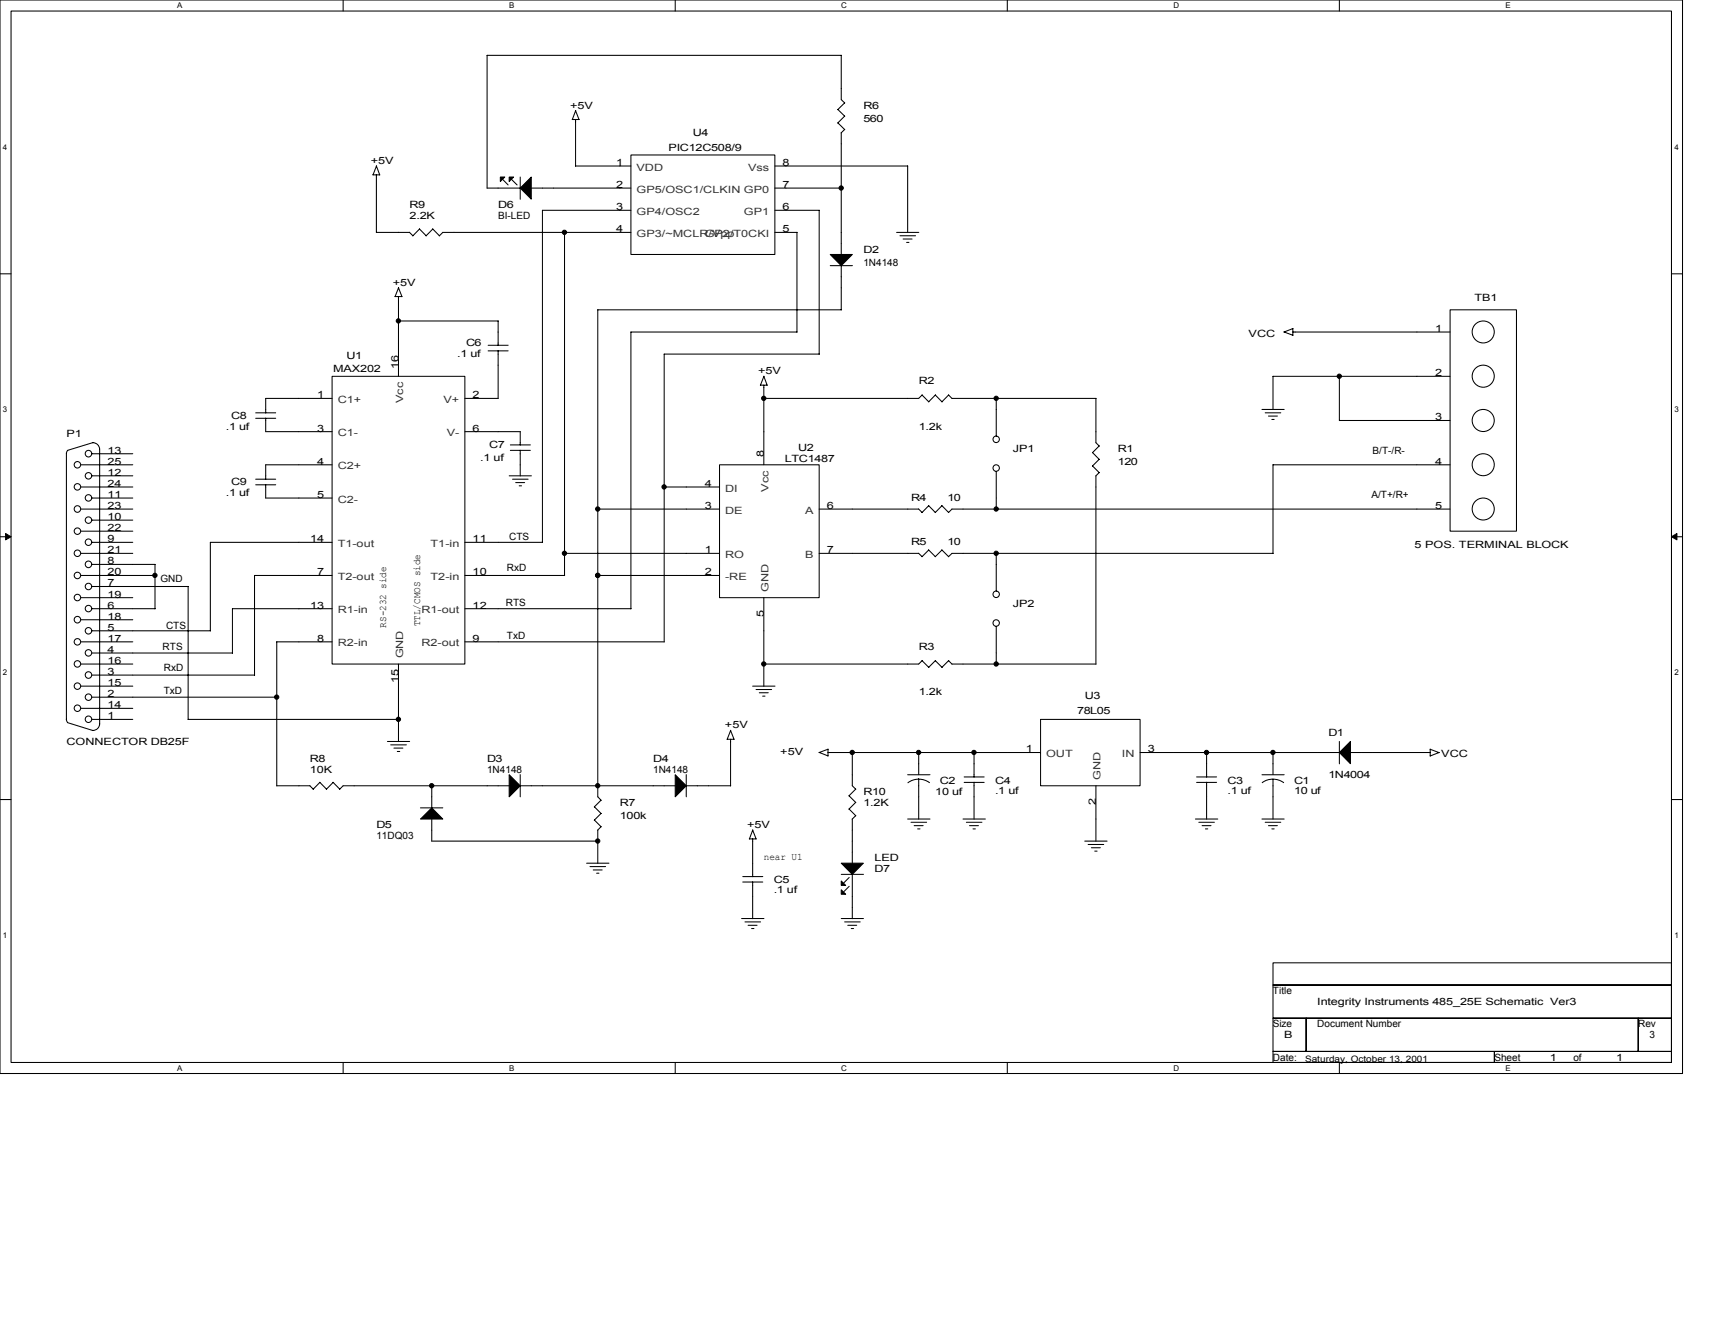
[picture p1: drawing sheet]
<svg xmlns="http://www.w3.org/2000/svg" width="279mm" height="216mm" viewBox="0 0 279 216" stroke-linecap="round" stroke-linejoin="round" font-family="sans-serif">
<path d="M0 0h274.1v174.9h-274.1zM1.8 1.8h270.5v171.3h-270.5z" fill="none" stroke="#000" stroke-width=".17"/>
<g fill="#fff">
<path d="M28.9 .2h.8v1.4h-.8z"/>
<path d="M28.9 173.3h.8v1.5h-.8z"/>
</g>
<path d="M55.9 0v1.8M55.9 173.1v1.8" fill="none" stroke="#000" stroke-width=".17"/>
<g fill="#fff">
<path d="M83 .2h.8v1.4h-.8z"/>
<path d="M83 173.3h.8v1.5h-.8z"/>
</g>
<path d="M110 0v1.8M110 173.1v1.8" fill="none" stroke="#000" stroke-width=".17"/>
<g fill="#fff">
<path d="M137.1 .2h.9v1.4h-.9z"/>
<path d="M137.1 173.3h.9v1.5h-.9z"/>
</g>
<path d="M164.1 0v1.8M164.1 173.1v1.8" fill="none" stroke="#000" stroke-width=".17"/>
<g fill="#fff">
<path d="M191.2 .2h.9v1.4h-.9z"/>
<path d="M191.2 173.3h.9v1.5h-.9z"/>
</g>
<path d="M218.2 0v1.8M218.2 173.1v1.8" fill="none" stroke="#000" stroke-width=".17"/>
<g fill="#fff">
<path d="M245.3 .2h.8v1.4h-.8z"/>
<path d="M245.3 173.3h.8v1.5h-.8z"/>
<path d="M.5 23.2h.7v1.4h-.7z"/>
<path d="M272.8 23.2h.7v1.4h-.7z"/>
<path d="M.5 66h.7v1.5h-.7z"/>
<path d="M272.8 66h.7v1.5h-.7z"/>
</g>
<path d="M0 44.6h1.8M272.3 44.6h1.8" fill="none" stroke="#000" stroke-width=".17"/>
<g fill="#fff">
<path d="M.5 108.9h.7v1.4h-.7z"/>
<path d="M272.8 108.9h.7v1.4h-.7z"/>
</g>
<path d="M0 87.5h1.8M272.3 87.5h1.8" fill="none" stroke="#000" stroke-width=".17"/>
<path d="M.9 86.9l.9 .6-.9 .5zM272.3 87.5l.9-.6v1.1z" fill="#000" stroke="#000" stroke-width=".16"/>
<g fill="#fff">
<path d="M.5 151.7h.7v1.4h-.7z"/>
<path d="M272.8 151.7h.7v1.4h-.7z"/>
</g>
<g fill="none" stroke="#000" stroke-width=".17">
<path d="M93.8 18l.5 1.5M93.8 19.5v7.6M93.8 18l-.6 1.5h1.1M136.5 17.8l1.1 1.1-1.1 1.1M137.1 9v7.2l.5 .6-1.1 1.1M137.1 9h-57.7v21.6h5.4M61.3 28.5v9.4h5.4M61.3 27.1l.6 1.4h-1.2zM66.7 37.8l.6 .6M69.4 38.4l-1.1-1.1-1.1 1.1M71.6 38.4l-1.1-1.1-1.1 1.1M81.9 29.2l.9 .9"/>
<path d="M83.3 29.2l.9 .9M84.8 28.9v3.6M86.5 30.6h16.3M92 37.9v55.9M93.8 27.1h9M102.8 25.3h23.4v16.2h-23.4zM102.8 37.9h-30.7l-.5 .5M102.8 34.3h-14.4v54.1h-12.7M126.2 37.9h3.7l-.1 16.2M126.2 30.6h10.9M126.2 34.3h7.3v23.4h-25.3v46.9h-32.5M126.2 27.1h21.7v10.8"/>
<path d="M136.5 20l1.1 1.1M137.1 21.6v19.9M137.6 21.1l-.6 .6M146.1 37.9h3.6M146.6 38.4h2.6M147.1 38.9h1.5M147.7 39.5h.4M64.9 48.3v13M64.9 52.3h16.3v4M65.5 48.3h-1.1l.5-1.4 .6 1.4M79.5 57.2h3.3M79.5 56.3h3.3"/>
<path d="M81.2 57.1v7.8h-5.5M129.9 54.1h-27.1v45.1M135.3 43.3h3.6M137.1 43.3v7.2M137.1 50.5h-39.7v79.3l.5 .6M210.6 53.6v1.1M210.6 54.1h25.6M210.7 53.5l-1.5 .6 1.4 .5M236.2 50.5h10.9v36.1h-10.9zM11 73.4l-.2 .5v43.3l.2 .5M13.2 79.4h8.4M13.2 75.7h8.4"/>
<path d="M14.9 77.5h6.7M14.9 73.9h6.7M15.1 72.1a1.1 1.1 0 0 1 1.1 1.1M15.2 72.1l-4.2 1.3M16.2 73.2v44.8M41.7 67.3h3.2M41.7 78.1h3.2M41.7 68.2h3.2M41.7 79h3.2M43.3 68.1v2.2h10.8M43.3 79v2.2h10.8M54.1 61.3h21.6v46.9h-21.6z"/>
<path d="M54.1 64.9h-10.8v2.4M54.1 75.7h-10.8v2.4M75.7 70.3h9.1v2.2M83 77.5h3.6M83.1 73.4h3.3M83.1 72.5h3.3M83.5 78.1h2.5M84 78.6h1.5M84.6 79.2h.4M84.8 73.4v4.2M108.2 79.4h9M117.2 75.7h16.3v21.7h-16.3z"/>
<path d="M123.9 62.8h1.1M124.4 61.3l.6 1.5M124.4 62.8v12.9M124.5 61.3l-.6 1.5M150.2 64.4l1.1 1.1M150.2 64.3l-.5 .6h-25.3M152.4 64.4l1.1 1.1M152.4 64.3l-1.1 1.2M154.5 64.4l.6 .5h23.4v7.2l.6 .6M154.6 64.3l-1.1 1.2M162.3 64.9v6.2M162.3 76.8v6.2"/>
<path d="M178 75.9l1.1 1.1-.6 .6M178.5 77.5v30.7h-23.4l-.6-.5M179.1 72.7l-1.1 1.1 1.1 1.1-1.1 1M205.6 66.7h3.6M206.1 67.3h2.6M206.7 67.8h1.4M207.2 68.3h.4M218.2 61.3v7.2M218.2 68.5h18M236.2 61.3h-28.8v5.4M236.2 75.7h-28.8v14.5M13.2 83h8.4"/>
<path d="M13.2 90.2h8.4M13.2 93.8h12.1M13.2 86.6h8.4M13.2 97.4h8.4M14.9 88.4h6.7M14.9 99.2h10.4M14.9 81.2h6.7M14.9 84.8h6.7M14.9 92h10.4M14.9 95.6h15.8l-.1 21.6M25.3 92v7.2M54.1 93.8h-12.6v16.2"/>
<path d="M54.1 88.4h-19.8v14.4M54.1 99.2h-16.2v7.2h-23M75.7 93.8h16.3M75.7 99.2h27.1M92 90.2h25.2M97.4 83h19.8M97.4 93.8h19.8M124.4 97.4v14.4M133.5 83h16.2M133.5 90.2h16.2M149.6 82.9l.6 .6M151.3 82.4l1.1 1.1"/>
<path d="M151.3 89.6l1.1 1.1 1.1-1.1M151.3 82.4l-1.1 1.1M151.3 89.6l-1.1 1.1-.6-.6M153.4 82.4l1.1 1.1M153.4 89.6l1.1 1.1 .6-.5h52.3M153.5 82.4l-1.1 1.1M162.3 90.2v6.1M236.2 83h-81.1l-.6 .5M11 117.8l4.2 1.2M13.2 111.8h8.4M13.2 108.2h8.4M13.2 104.6h8.4"/>
<path d="M13.2 101h8.4M13.2 115.4h8.4M14.9 102.8h19.4M14.9 110h26.6M14.9 113.6h30.2M14.9 117.2h6.7M16.2 117.9a1.09 1.09 0 0 1-1.1 1.1M30.6 117.2h34.3M54.1 104.6h-9v23.4h5.4M64.9 108.2v12.6M119 119l.6 1.5h-1.2M119 119l-.5 1.5"/>
<path d="M122.6 111.8h3.7M123.2 112.4h2.5M123.7 112.9h1.5M124.2 113.4h.4M150.2 107.6l-.5 .6h-25.3M152.4 107.6l-1.1 1.2-1.1-1.1M154.6 107.6l-1.1 1.2-1.1-1.1M162.3 102.1v6.1M169.5 117.2h16.2v10.8h-16.2zM0 130.3h1.8M50.5 128l.5 .6M53.2 128.6l-1.1-1.1-1.1 1.1"/>
<path d="M54.3 127.5l1.1 1.1M54.3 127.5l-1.1 1.1M63.1 120.8h3.6M63.6 121.4h2.6M64.2 121.9h1.4M64.7 122.4h.4M68.5 131.6h3.6M70.3 133.4v3.7h27.1M70.3 128v3.6M83 128h-27.1l-.6 .6M84.8 126.2v3.6M84.8 128h25.2"/>
<path d="M96.8 131.5l1.1 1.1M96.8 133.6l1.1 1.1M97.9 130.4l-1.1 1.1M97.9 132.5l-1.1 1.1M97.9 134.7l-.5 .6v5.4M111.8 128h7.2M111.8 126.2v3.6M119 120.5v7.6M122.1 136.7h1.1M122.6 135.3l.6 1.4M122.6 136.7v6.2M122.6 135.2l-.5 1.5"/>
<path d="M133.4 122.6l1.5 .6M134.9 122.1v1.1M134.9 122.6h34.6M134.9 122.1l-1.4 .5M138.9 122.6v5.4l.5 .6M139.4 128.6l-1.1 1.1 1.1 1.1M139.4 130.7l-1.1 1.1 1.1 1.1M139.4 132.9l-.6 .6 .1 7.2M147.9 133.5h3.6M147.9 126.2h3.6M148.4 134h2.6M148.9 134.5h1.5"/>
<path d="M149.5 135.1h.4M149.7 122.6v3.6M149.7 127v6.5M151.4 127.5l-1-.5h-.8l-1 .2-.7 .4M156.9 133.5h3.6M157.1 127.5h3.2M157.1 126.6h3.2M157.4 134h2.6M157.9 134.5h1.5M158.5 135.1h.4M158.7 122.6v4M158.7 127.5v6"/>
<path d="M176.7 137.1h3.7M177.3 137.6h2.5M177.8 138.1h1.5M178.4 138.7h.3M178.5 128v9.1M185.7 122.6h32.5M194.8 133.5h3.6M194.9 127.5h3.3M194.9 126.6h3.3M195.3 134h2.5M195.8 134.5h1.5M196.4 135.1h.4"/>
<path d="M196.6 122.6v4M196.6 127.5v6M205.6 133.5h3.6M205.6 126.2h3.6M205.6 127.5a2.95 2.95 0 0 1 3.5 0M206.1 134h2.6M206.7 134.5h1.4M207.2 135.1h.4M207.4 122.6v3.6M207.4 127v6.5M218.2 120.8v3.7M220 122.6h13"/>
<path d="M233 122.1v1.1M233 122.1l1.5 .5M234.4 122.6l-1.4 .6M272.3 130.3h1.8M95.6 140.7h3.6M96.1 141.2h2.6M96.6 141.8h1.5M97.2 142.3h.4M120.8 149.7h3.7M121 143.7h3.3M121 142.8h3.3M121.4 150.2h2.5"/>
<path d="M121.9 150.8h1.4M122.4 151.3h.4M122.6 143.7v6M137.1 149.7h3.6M137.1 142.5h3.6M137.6 150.2h2.5M138.1 150.8h1.5M138.3 143l-.9 .9M138.3 144.4l-.9 1M138.7 151.3h.4M138.9 142.5v7.2M207.4 156.9h64.9v3.6h-64.9z"/>
<path d="M207.4 160.5h64.9v5.4h-64.9zM207.4 165.9h5.4v5.4h-5.4zM207.4 171.3h36.1v1.8h-36.1zM212.8 165.9h54.1v5.4h-54.1zM243.5 171.3h28.8v1.8h-28.8zM266.9 165.9h5.4v5.4h-5.4z"/>
<circle cx="241.6" cy="54.1" r="1.8"/>
<circle cx="12.6" cy="75.7" r=".53"/>
<circle cx="12.6" cy="79.3" r=".53"/>
<circle cx="14.4" cy="73.9" r=".53"/>
<circle cx="14.4" cy="77.5" r=".53"/>
<circle cx="162.3" cy="76.3" r=".53"/>
<circle cx="162.3" cy="71.6" r=".53"/>
<circle cx="241.6" cy="68.5" r="1.8"/>
<circle cx="241.6" cy="61.3" r="1.8"/>
<circle cx="241.6" cy="75.7" r="1.8"/>
<circle cx="12.6" cy="82.9" r=".53"/>
<circle cx="12.6" cy="90.1" r=".53"/>
<circle cx="12.6" cy="93.8" r=".53"/>
<circle cx="12.6" cy="86.5" r=".53"/>
<circle cx="12.6" cy="97.4" r=".53"/>
<circle cx="14.4" cy="92" r=".53"/>
<circle cx="14.4" cy="84.7" r=".53"/>
<circle cx="14.4" cy="99.2" r=".53"/>
<circle cx="14.4" cy="88.3" r=".53"/>
<circle cx="14.4" cy="95.6" r=".53"/>
<circle cx="14.4" cy="81.1" r=".53"/>
<circle cx="162.3" cy="96.8" r=".53"/>
<circle cx="241.6" cy="82.9" r="1.8"/>
<circle cx="12.6" cy="101" r=".53"/>
<circle cx="12.6" cy="111.8" r=".53"/>
<circle cx="12.6" cy="108.2" r=".53"/>
<circle cx="12.6" cy="104.6" r=".53"/>
<circle cx="12.6" cy="115.4" r=".53"/>
<circle cx="14.4" cy="110" r=".53"/>
<circle cx="14.4" cy="102.8" r=".53"/>
<circle cx="14.4" cy="117.2" r=".53"/>
<circle cx="14.4" cy="113.6" r=".53"/>
<circle cx="14.4" cy="106.4" r=".53"/>
<circle cx="162.3" cy="101.5" r=".53"/>
</g>
<g fill="#000" stroke="#000" stroke-width=".17">
<path d="M81.5 28.9h.7l-.7 .7z" fill-rule="evenodd"/>
<path d="M83 28.9h.7l-.7 .7z" fill-rule="evenodd"/>
<path d="M86.6 28.9v3.5l-1.8-1.8z" fill-rule="evenodd"/>
<path d="M135.3 41.5h3.6l-1.8 1.8z" fill-rule="evenodd"/>
<path d="M68.5 133.5l1.8-1.9 1.8 1.9z" fill-rule="evenodd"/>
<path d="M83 126.2l1.8 1.8-1.8 1.8z" fill-rule="evenodd"/>
<path d="M110 126.2l1.8 1.8-1.8 1.8z" fill-rule="evenodd"/>
<path d="M218.2 122.6l1.8-1.8v3.6z" fill-rule="evenodd"/>
<path d="M137.1 140.7h3.6l-1.8 1.8z" fill-rule="evenodd"/>
<path d="M137.1 143.6l.7 .7h-.7z" fill-rule="evenodd"/>
<path d="M137.1 145l.7 .7h-.7z" fill-rule="evenodd"/>
<circle cx="92" cy="37.9" r=".35"/>
<circle cx="137" cy="30.6" r=".35"/>
<circle cx="64.9" cy="52.3" r=".35"/>
<circle cx="108.2" cy="79.3" r=".35"/>
<circle cx="124.4" cy="64.9" r=".35"/>
<circle cx="162.3" cy="64.9" r=".35"/>
<circle cx="218.2" cy="61.3" r=".35"/>
<circle cx="25.2" cy="93.8" r=".35"/>
<circle cx="92" cy="90.2" r=".35"/>
<circle cx="97.4" cy="82.9" r=".35"/>
<circle cx="97.4" cy="93.8" r=".35"/>
<circle cx="162.3" cy="82.9" r=".35"/>
<circle cx="162.3" cy="90.2" r=".35"/>
<circle cx="45.1" cy="113.6" r=".35"/>
<circle cx="64.9" cy="117.2" r=".35"/>
<circle cx="124.4" cy="108.2" r=".35"/>
<circle cx="162.3" cy="108.2" r=".35"/>
<circle cx="70.3" cy="128" r=".35"/>
<circle cx="97.4" cy="128" r=".35"/>
<circle cx="97.4" cy="137" r=".35"/>
<circle cx="138.8" cy="122.6" r=".35"/>
<circle cx="149.7" cy="122.6" r=".35"/>
<circle cx="158.7" cy="122.6" r=".35"/>
<circle cx="196.6" cy="122.6" r=".35"/>
<circle cx="207.4" cy="122.6" r=".35"/>
</g>
<g font-size="1.6">
<text x="92.9" y="17.7">+5V</text>
<text x="140.7" y="17.7">R6</text>
<text x="112.9" y="22.2">U4</text>
<text x="140.7" y="19.9">560</text>
<text x="60.4" y="26.7">+5V</text>
<text x="100.4" y="27">1</text>
<text x="108.9" y="24.6">PIC12C508/9</text>
<text x="127.5" y="27">8</text>
<text x="66.7" y="33.9">R9</text>
<text x="66.7" y="35.8">2.2K</text>
<text x="81.2" y="33.9">D6</text>
<text x="81.2" y="35.8">BI-LED</text>
<text x="100.4" y="30.6">2</text>
<text x="100.4" y="34.2">3</text>
<text x="127.5" y="34.2">6</text>
<text x="127.5" y="30.6">7</text>
<text x="100.4" y="37.8">4</text>
<text x="127.5" y="37.8">5</text>
<text x="140.7" y="41.1">D2</text>
<text x="64" y="46.6">+5V</text>
<text x="140.7" y="43.3">1N4148</text>
<text x="240.2" y="49.1">TB1</text>
<text x="56.5" y="58.5">U1</text>
<text x="74.5" y="58.1">.1 uf</text>
<text x="75.9" y="56.3">C6</text>
<text x="203.4" y="54.9">VCC</text>
<text x="233.8" y="54.1">1</text>
<text x="51.7" y="64.9">1</text>
<text x="54.3" y="60.6">MAX202</text>
<text x="64.9" y="60" transform="rotate(-90 64.9 60)">16</text>
<text x="77" y="64.9">2</text>
<text x="123.5" y="61">+5V</text>
<text x="149.7" y="62.6">R2</text>
<text x="233.8" y="61.3">2</text>
<text x="10.8" y="71.3">P1</text>
<text x="36.8" y="70">.1 uf</text>
<text x="37.7" y="68.2">C8</text>
<text x="51.7" y="70.3">3</text>
<text x="77" y="70.3">6</text>
<text x="149.7" y="70">1.2k</text>
<text x="233.8" y="68.5">3</text>
<text x="17.5" y="73.9">13</text>
<text x="17.5" y="75.7">25</text>
<text x="17.5" y="77.5">12</text>
<text x="51.7" y="75.7">4</text>
<text x="78.3" y="75.1">.1 uf</text>
<text x="79.7" y="73.1">C7</text>
<text x="124.4" y="74.5" transform="rotate(-90 124.4 74.5)">8</text>
<text x="127.8" y="75.2">LTC1487</text>
<text x="130" y="73.4">U2</text>
<text x="165" y="73.6">JP1</text>
<text x="182.1" y="73.6">R1</text>
<text x="182.1" y="75.8">120</text>
<text x="223.6" y="74">B/T-/R-</text>
<text x="233.8" y="75.7">4</text>
<text x="17.5" y="79.3">24</text>
<text x="17.5" y="81.1">11</text>
<text x="17.5" y="82.9">23</text>
<text x="36.8" y="80.8">.1 uf</text>
<text x="37.7" y="79">C9</text>
<text x="51.7" y="81.1">5</text>
<text x="114.8" y="79.3">4</text>
<text x="114.8" y="82.9">3</text>
<text x="134.7" y="82.9">6</text>
<text x="148.4" y="81.6">R4</text>
<text x="154.4" y="81.6">10</text>
<text x="223.4" y="81.2">A/T+/R+</text>
<text x="233.8" y="82.9">5</text>
<text x="17.5" y="84.7">10</text>
<text x="17.5" y="86.5">22</text>
<text x="17.5" y="88.3">9</text>
<text x="50.5" y="88.3">14</text>
<text x="77" y="88.3">11</text>
<text x="83" y="88">CTS</text>
<text x="148.4" y="88.8">R5</text>
<text x="154.4" y="88.8">10</text>
<text x="230.5" y="89.3">5 POS. TERMINAL BLOCK</text>
<text x="17.5" y="90.1">21</text>
<text x="17.5" y="91.9">8</text>
<text x="17.5" y="93.7">20</text>
<text x="17.5" y="95.5">7</text>
<text x="26.1" y="94.9">GND</text>
<text x="51.7" y="93.7">7</text>
<text x="77" y="93.7">10</text>
<text x="82.6" y="93.1">RxD</text>
<text x="114.8" y="90.1">1</text>
<text x="114.8" y="93.7">2</text>
<text x="134.7" y="90.1">7</text>
<text x="17.5" y="97.4">19</text>
<text x="17.5" y="99.2">6</text>
<text x="17.5" y="101">18</text>
<text x="50.5" y="99.2">13</text>
<text x="77" y="99.2">12</text>
<text x="82.4" y="98.7">RTS</text>
<text x="124.4" y="100.5" transform="rotate(-90 124.4 100.5)">5</text>
<text x="165" y="98.9">JP2</text>
<text x="17.5" y="102.8">5</text>
<text x="17.5" y="104.6">17</text>
<text x="17.5" y="106.4">4</text>
<text x="26.5" y="105.9">RTS</text>
<text x="27.1" y="102.5">CTS</text>
<text x="51.7" y="104.6">8</text>
<text x="62.9" y="102.3" transform="rotate(-90 62.9 102.3)">RS-232 side</text>
<text x="68.5" y="102.1" transform="rotate(-90 68.5 102.1)">TTL/CMOS side</text>
<text x="77" y="104.6">9</text>
<text x="82.6" y="104.1">TxD</text>
<text x="149.7" y="105.9">R3</text>
<text x="17.5" y="108.2">16</text>
<text x="17.5" y="110">3</text>
<text x="17.5" y="111.8">15</text>
<text x="17.5" y="113.6">2</text>
<text x="26.7" y="109.3">RxD</text>
<text x="26.7" y="113.1">TxD</text>
<text x="64.9" y="111.4" transform="rotate(-90 64.9 111.4)">15</text>
<text x="149.7" y="113.3">1.2k</text>
<text x="176.7" y="113.8">U3</text>
<text x="17.5" y="115.4">14</text>
<text x="17.5" y="117.2">1</text>
<text x="118.1" y="118.7">+5V</text>
<text x="175.5" y="116.4">78L05</text>
<text x="216.4" y="120">D1</text>
<text x="10.8" y="121.4">CONNECTOR DB25F</text>
<text x="50.5" y="124.1">R8</text>
<text x="50.5" y="125.9">10K</text>
<text x="79.4" y="124.1">D3</text>
<text x="79.4" y="125.9">1N4148</text>
<text x="106.4" y="124.1">D4</text>
<text x="106.4" y="125.9">1N4148</text>
<text x="127.1" y="123">+5V</text>
<text x="167.1" y="122.6">1</text>
<text x="187" y="122.6">3</text>
<text x="234.8" y="123.4">VCC</text>
<text x="101" y="131.3">R7</text>
<text x="140.7" y="129.5">R10</text>
<text x="140.7" y="131.3">1.2K</text>
<text x="152.4" y="129.5">10 uf</text>
<text x="153.1" y="127.7">C2</text>
<text x="162.1" y="127.7">C4</text>
<text x="162.1" y="129.3">.1 uf</text>
<text x="178.5" y="131.2" transform="rotate(-90 178.5 131.2)">2</text>
<text x="200" y="127.7">C3</text>
<text x="200" y="129.3">.1 uf</text>
<text x="210.8" y="127.7">C1</text>
<text x="210.8" y="129.3">10 uf</text>
<text x="216.4" y="126.8">1N4004</text>
<text x="61.3" y="134.9">D5</text>
<text x="61.3" y="136.7">11DQ03</text>
<text x="101" y="133.5">100k</text>
<text x="121.7" y="134.9">+5V</text>
<text x="124.4" y="140.1">near U1</text>
<text x="126" y="144">C5</text>
<text x="142.5" y="142.1">D7</text>
<text x="142.5" y="140.3">LED</text>
<text x="126" y="145.6">.1 uf</text>
<text x="207.4" y="162">Title</text>
<text x="207.4" y="167.4">Size</text>
<text x="214.6" y="167.4">Document Number</text>
<text x="214.6" y="163.8">Integrity Instruments 485_25E Schematic Ver3</text>
<text x="266.9" y="167.4">Rev</text>
<text x="207.4" y="172.8">Date:</text>
<text x="209.2" y="169.2">B</text>
<text x="243.5" y="172.8">Sheet</text>
<text x="252.5" y="172.8">1</text>
<text x="256.3" y="172.8">of</text>
<text x="263.3" y="172.8">1</text>
<text x="268.7" y="169.2">3</text>
</g>
<g font-size="1.6" fill="#333">
<text x="103.7" y="27.8">VDD</text>
<text x="121.9" y="27.8">Vss</text>
<text x="103.7" y="31.4">GP5/OSC1/CLKIN GP0</text>
<text x="103.7" y="35">GP4/OSC2</text>
<text x="121.2" y="35">GP1</text>
<text x="103.7" y="38.6">GP3/~MCLR/Vpp</text>
<text x="114.8" y="38.6">GP2/T0CKI</text>
<text x="55" y="65.7">C1+</text>
<text x="65.7" y="65.7" transform="rotate(-90 65.7 65.7)">Vcc</text>
<text x="72.2" y="65.7">V+</text>
<text x="55" y="71.1">C1-</text>
<text x="72.8" y="71.1">V-</text>
<text x="55" y="76.5">C2+</text>
<text x="55" y="81.9">C2-</text>
<text x="118.1" y="80.1">DI</text>
<text x="118.1" y="83.7">DE</text>
<text x="125.2" y="80.1" transform="rotate(-90 125.2 80.1)">Vcc</text>
<text x="131.2" y="83.7">A</text>
<text x="55" y="89.1">T1-out</text>
<text x="70.1" y="89.1">T1-in</text>
<text x="55" y="94.5">T2-out</text>
<text x="70.1" y="94.5">T2-in</text>
<text x="118.1" y="90.9">RO</text>
<text x="118.1" y="94.5">-RE</text>
<text x="131.2" y="90.9">B</text>
<text x="55" y="99.9">R1-in</text>
<text x="68.7" y="99.9">R1-out</text>
<text x="125.2" y="96.5" transform="rotate(-90 125.2 96.5)">GND</text>
<text x="55" y="105.3">R2-in</text>
<text x="65.7" y="107.3" transform="rotate(-90 65.7 107.3)">GND</text>
<text x="68.7" y="105.3">R2-out</text>
<text x="170.4" y="123.4">OUT</text>
<text x="182.8" y="123.4">IN</text>
<text x="179.3" y="127.1" transform="rotate(-90 179.3 127.1)">GND</text>
</g>
<text font-size="1.4" x="212.6" y="173">Saturday, October 13, 2001</text>
<g font-size="1.3">
<text x="28.9" y="1.4">A</text>
<text x="83" y="1.4">B</text>
<text x="137.1" y="1.4">C</text>
<text x="191.2" y="1.4">D</text>
<text x="245.3" y="1.4">E</text>
<text x=".5" y="24.4">4</text>
<text x="272.8" y="24.4">4</text>
<text x=".5" y="67.2">3</text>
<text x="272.8" y="67.2">3</text>
<text x=".5" y="110">2</text>
<text x="272.8" y="110">2</text>
<text x=".5" y="152.8">1</text>
<text x="272.8" y="152.8">1</text>
<text x="28.9" y="174.5">A</text>
<text x="83" y="174.5">B</text>
<text x="137.1" y="174.5">C</text>
<text x="191.2" y="174.5">D</text>
<text x="245.3" y="174.5">E</text>
</g>
</svg>
